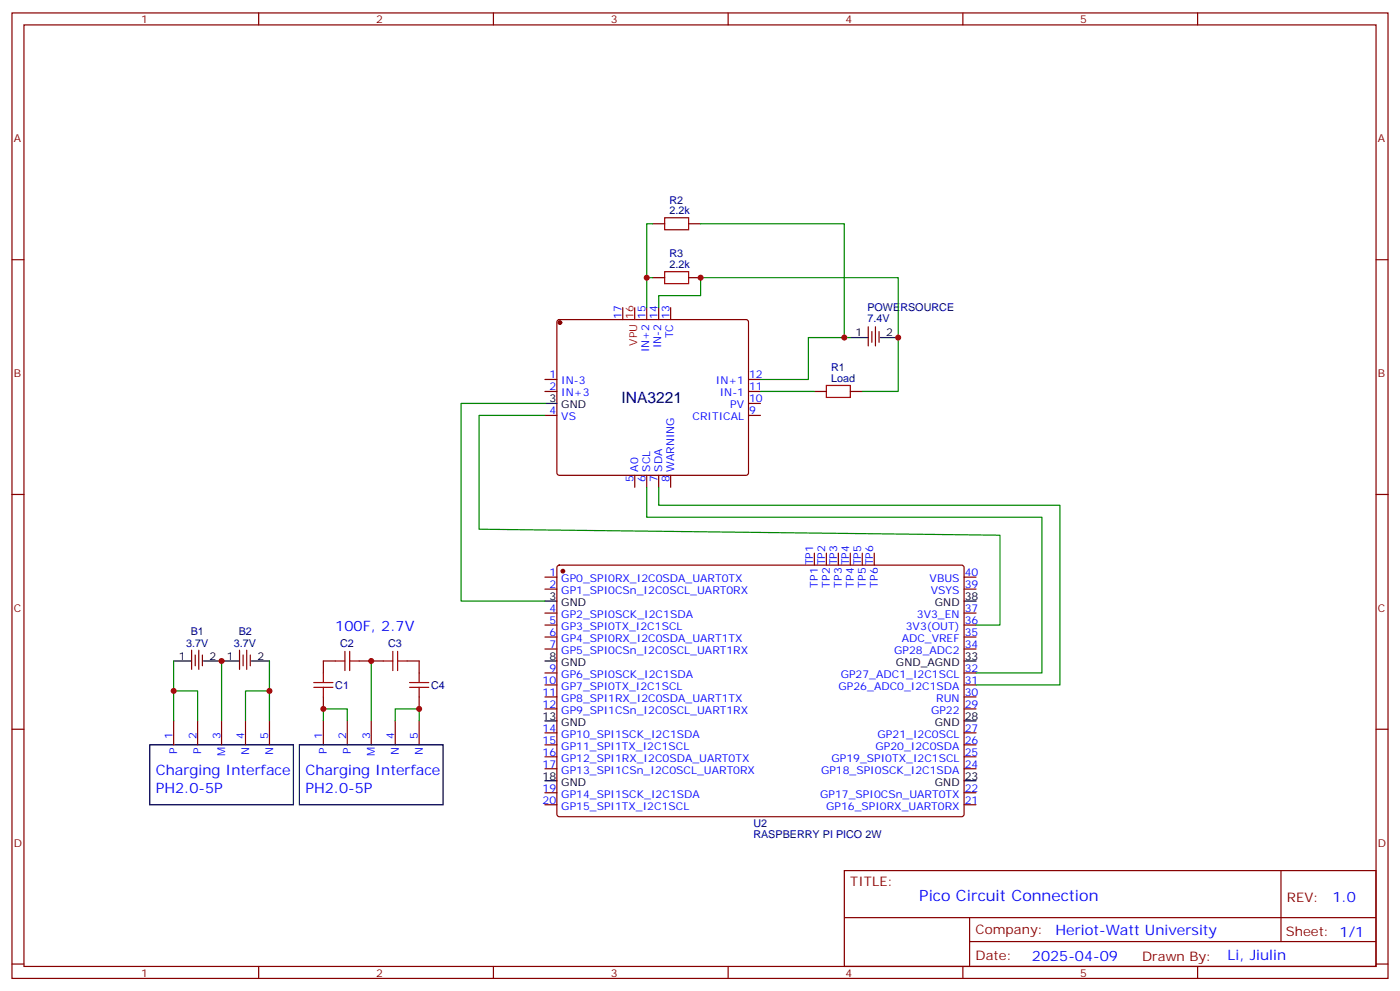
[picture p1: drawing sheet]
<svg xmlns="http://www.w3.org/2000/svg" width="412mm" height="292mm" viewBox="0 0 412 292" stroke-linecap="round" stroke-linejoin="round" font-family="sans-serif">
<g fill="none" stroke="#870000" stroke-width=".35">
<path d="M3.5 3.8h405.4v284.3h-405.4zM7.1 7.3h398.2v277.3h-398.2zM76.2 3.8v3.5M145.3 3.8v3.5M214.5 3.8v3.5M283.6 3.8v3.5M352.8 3.8v3.5M3.5 76.5h3.6M192.3 65.9h3.5M202.8 65.9h3.6M405.3 76.5h3.6M164.3 94.3l.4-.2h55.1l.5 .2 .2 .5v44.5l-.2 .5-.5 .2h-55.1l-.5-.3-.2-.4v-44.5z"/>
<path d="M183.4 90.6v3.5M190.5 90.6v3.5M192.3 81.8h3.5M194 90.6v3.5M197.6 90.6v3.5M202.8 81.8h3.6M255.8 96.2v5.7M256.8 97.6v3.2M257.9 96.2v5.7M258.9 97.6v3.2M160.5 111.8h3.5M160.5 115.3h3.5"/>
<path d="M220.5 111.8h3.5M220.5 115.3h3.5M220.5 118.8h3.5M239.9 115.3h3.5M250.5 115.3h3.5M160.5 122.3h3.5M187 140v3.5M190.5 140v3.5M194 140v3.5M197.6 140v3.5M220.5 122.3h3.5M3.5 145.6h3.6"/>
<path d="M405.3 145.6h3.6M160.5 170h3.5M160.5 173.5h3.5M164.3 166.6l.4-.2 118.9 .1 .4 .6-.1 73-.6 .4h-118.8l-.5-.7v-72.7zM239.9 162.9v3.5M243.4 162.9v3.5M246.9 162.9v3.5M250.5 162.9v3.5M254 162.9v3.5M257.5 162.9v3.5M284 170h3.5M284 173.5h3.5"/>
<path d="M56.4 191.5v5.6M57.5 192.9v3.2M58.6 191.5v5.6M59.6 192.9v3.2M70.6 191.5v5.6M71.6 192.9v3.2M72.7 191.5v5.6M73.7 192.9v3.2M98.8 194.7h-3.6v3.5M105.8 194.7h7.1M119.9 194.7h3.6v3.5M160.5 180.6h3.5"/>
<path d="M160.5 184.1h3.5M160.5 187.6h3.5M160.5 191.1h3.5M160.5 198.2h3.5M284 180.6h3.5M284 184.1h3.5M284 187.6h3.5M284 191.1h3.5M284 198.2h3.5M3.5 214.8h3.6M51.2 212.3v7.1M58.2 212.3v7.1"/>
<path d="M65.3 212.3v7.1M72.3 212.3v7.1M79.4 212.3v7.1M95.2 205.2v3.6M95.2 212.3v7.1M102.3 212.3v7.1M109.4 212.3v7.1M116.4 212.3v7.1M123.5 205.2v3.6M123.5 212.3v7.1M160.5 201.7h3.5M160.5 205.2h3.5"/>
<path d="M160.5 208.8h3.5M160.5 215.8h3.5M160.5 219.4h3.5M284 201.7h3.5M284 205.2h3.5M284 208.8h3.5M284 215.8h3.5M284 219.4h3.5M405.3 214.8h3.6M160.5 222.9h3.5M160.5 226.4h3.5M160.5 233.5h3.5"/>
<path d="M160.5 237h3.5M284 222.9h3.5M284 226.4h3.5M284 233.5h3.5M284 237h3.5M248.7 256.4h156.6v28.2h-156.6zM377.3 256.4v20.9M248.7 270.2h156.5M285.6 277.3h119.6M285.6 270.2v14.2M3.5 283.9h3.6M76.2 284.6v3.5"/>
<path d="M145.3 284.6v3.5M214.5 284.6v3.5M283.6 284.6v3.5M352.8 284.6v3.5M405.3 283.9h3.6"/>
</g>
<g fill="none" stroke="#000" stroke-width=".35">
<path d="M250.5 99.4h5.3M259.3 99.4h5.3M160.5 118.8h3.5M160.5 177h3.5M284 177h3.5M51.2 194.7h5.2M60 194.7h10.6M74.1 194.7h5.3M160.5 194.7h3.5M284 194.7h3.5M44.1 219.4h42.3v17.6h-42.3zM88.2 219.4h42.3v17.6h-42.3z"/>
<path d="M160.5 212.3h3.5M284 212.3h3.5M160.5 229.9h3.5M284 229.9h3.5"/>
</g>
<g fill="none" stroke="#008700" stroke-width=".35">
<path d="M192.3 65.9h-1.8v15.9M206.4 65.9h42.3v33.5M192.3 81.8h-1.8v8.8M194 90.6v-3.5h12.4v-5.3h58.2v33.5h-10.6M250.5 99.4h-12.4v12.4h-14.1M160.5 118.8h-24.7v58.2h24.7M224 115.3h15.9M160.5 122.3h-19.4v33.6l153.5 1.7v26.5h-7.1M190.5 143.5v8.8h116.4v45.9h-19.4M194 143.5v5.3h118.2v52.9h-24.7M51.2 194.7v17.6M65.3 194.7v17.6"/>
<path d="M79.4 194.7v17.6M109.4 194.7v17.6M51.2 203.5h7v8.8M79.4 203.5h-7.1v8.8M95.2 212.3v-3.5h7.1v3.5M116.4 212.3v-3.5h7.1v3.5"/>
</g>
<g fill="none" stroke="#a10000" stroke-width=".35">
<path d="M195.8 64.1h7v3.6h-7zM195.8 80h7v3.5h-7zM243.4 113.5h7.1v3.6h-7.1zM95.2 198.2v2.8M98.8 194.7h2.8M101.6 191.8v5.7M103 194.7h2.8M103 191.8v5.7M112.9 194.7h2.8M115.7 191.8v5.7M117.1 194.7h2.8M117.1 191.8v5.7"/>
<path d="M123.5 198.2v2.8M92.4 202.4h5.7M92.4 201h5.7M95.2 202.4v2.8M120.6 202.4h5.7M120.6 201h5.7M123.5 202.4v2.8"/>
</g>
<g fill="#870000" stroke="#870000" stroke-width=".35">
<circle cx="164.9" cy="95" r=".53"/>
<circle cx="165.8" cy="168.2" r=".53"/>
</g>
<path d="M187 90.6v3.5" fill="none" stroke="#f00" stroke-width=".35"/>
<g fill="#c00">
<circle cx="51.2" cy="203.5" r=".88"/>
<circle cx="79.4" cy="203.5" r=".88"/>
<circle cx="109.4" cy="194.7" r=".88"/>
<circle cx="95.3" cy="208.8" r=".88"/>
<circle cx="123.5" cy="208.8" r=".88"/>
<circle cx="65.3" cy="194.7" r=".88"/>
<circle cx="264.6" cy="99.4" r=".88"/>
<circle cx="206.4" cy="81.8" r=".88"/>
<circle cx="248.7" cy="99.4" r=".88"/>
<circle cx="190.5" cy="81.8" r=".88"/>
</g>
<text font-size="4.6" fill="#000080" x="183.1" y="118.7">INA3221</text>
<text font-size="4.6" fill="#00f" x="270.8" y="265.4">Pico Circuit Connection</text>
<g font-size="4.2" fill="#00f">
<text x="98.8" y="185.8">100F, 2.7V</text>
<text x="45.9" y="228.2">Charging Interface</text>
<text x="45.9" y="233.5">PH2.0-5P</text>
<text x="90" y="228.2">Charging Interface</text>
<text x="90" y="233.5">PH2.0-5P</text>
<text x="392.5" y="265.7">1.0</text>
<text x="310.9" y="275.2">Heriot-Watt University</text>
<text x="304" y="283">2025-04-09</text>
<text x="361.6" y="282.9">Li, Jiulin</text>
</g>
<g font-size="3.9" fill="#800">
<text x="250.5" y="261">TITLE:</text>
<text x="379.1" y="265.7">REV:</text>
<text x="287.4" y="275.2">Company:</text>
<text x="378.7" y="275.8">Sheet: 1/1</text>
<text x="287.4" y="282.9">Date:</text>
<text x="336.4" y="282.9">Draw</text>
<text x="346.6" y="282.9">n By:</text>
</g>
<g font-size="3.2" fill="#800">
<text x="41.6" y="6.8">1</text>
<text x="110.8" y="6.8">2</text>
<text x="179.9" y="6.8">3</text>
<text x="249.1" y="6.8">4</text>
<text x="318.2" y="6.8">5</text>
<text x="4.1" y="41.9">A</text>
<text x="405.9" y="41.9">A</text>
<text x="4.1" y="111.1">B</text>
<text x="405.9" y="111.1">B</text>
<text x="4.1" y="180.2">C</text>
<text x="405.9" y="180.2">C</text>
<text x="4.1" y="249.3">D</text>
<text x="405.9" y="249.3">D</text>
<text x="41.6" y="287.6">1</text>
<text x="110.8" y="287.6">2</text>
<text x="179.9" y="287.6">3</text>
<text x="249.1" y="287.6">4</text>
<text x="318.2" y="287.6">5</text>
</g>
<g font-size="3.2" fill="#000080">
<text x="197.2" y="59.9">R2</text>
<text x="197.2" y="63.1">2.2k</text>
<text x="197.2" y="75.8">R3</text>
<text x="197.2" y="79">2.2k</text>
<text x="255.5" y="94.7">7.4V</text>
<text x="255.5" y="91.6">POWERSOURCE</text>
<text x="244.8" y="112.5">Load</text>
<text x="244.8" y="109.3">R1</text>
<text x="54.8" y="190.5">3.7V</text>
<text x="56.2" y="187">B1</text>
<text x="68.9" y="190.5">3.7V</text>
<text x="70.3" y="187">B2</text>
<text x="100.2" y="190.5">C2</text>
<text x="114.3" y="190.5">C3</text>
<text x="98.8" y="202.9">C1</text>
<text x="127" y="202.9">C4</text>
<text x="221.9" y="243.5">U2</text>
<text x="221.9" y="246.7">RASPBERRY PI PICO 2W</text>
</g>
<g font-size="3.2" fill="#00f">
<text x="183.1" y="93.9" transform="rotate(-90 183.1 93.9)">17</text>
<text x="190.1" y="93.9" transform="rotate(-90 190.1 93.9)">15</text>
<text x="193.7" y="93.9" transform="rotate(-90 193.7 93.9)">14</text>
<text x="197.2" y="93.9" transform="rotate(-90 197.2 93.9)">13</text>
<text x="198.3" y="99.6" transform="rotate(-90 198.3 99.6)">TC</text>
<text x="191.2" y="103.7" transform="rotate(-90 191.2 103.7)">IN+2</text>
<text x="194.7" y="102.6" transform="rotate(-90 194.7 102.6)">IN-2</text>
<text x="161.9" y="111.4">1</text>
<text x="165.3" y="113.2">IN-3</text>
<text x="210.9" y="113.2">IN+1</text>
<text x="220.7" y="111.4">12</text>
<text x="161.9" y="114.9">2</text>
<text x="165.3" y="116.7">IN+3</text>
<text x="212" y="116.7">IN-1</text>
<text x="220.7" y="118.5">10</text>
<text x="220.7" y="114.9">11</text>
<text x="161.9" y="122">4</text>
<text x="165.3" y="123.8">VS</text>
<text x="204" y="123.8">CRITICAL</text>
<text x="215.1" y="120.2">PV</text>
<text x="220.7" y="122">9</text>
<text x="186.6" y="141.8" transform="rotate(-90 186.6 141.8)">5</text>
<text x="188" y="138.9" transform="rotate(-90 188 138.9)">A0</text>
<text x="190.1" y="141.8" transform="rotate(-90 190.1 141.8)">6</text>
<text x="191.6" y="138.9" transform="rotate(-90 191.6 138.9)">SCL</text>
<text x="193.7" y="141.8" transform="rotate(-90 193.7 141.8)">7</text>
<text x="195.1" y="138.9" transform="rotate(-90 195.1 138.9)">SDA</text>
<text x="197.2" y="141.8" transform="rotate(-90 197.2 141.8)">8</text>
<text x="198.6" y="138.9" transform="rotate(-90 198.6 138.9)">WARNING</text>
<text x="239.5" y="166.4" transform="rotate(-90 239.5 166.4)">TP1</text>
<text x="243.1" y="166.4" transform="rotate(-90 243.1 166.4)">TP2</text>
<text x="246.6" y="166.4" transform="rotate(-90 246.6 166.4)">TP3</text>
<text x="250.1" y="166.4" transform="rotate(-90 250.1 166.4)">TP4</text>
<text x="253.6" y="166.4" transform="rotate(-90 253.6 166.4)">TP5</text>
<text x="257.2" y="166.4" transform="rotate(-90 257.2 166.4)">TP6</text>
<text x="161.9" y="173.1">2</text>
<text x="161.9" y="169.6">1</text>
<text x="165.3" y="171.4">GP0_SPI0RX_I2C0SDA_UART0TX</text>
<text x="240.9" y="173" transform="rotate(-90 240.9 173)">TP1</text>
<text x="244.5" y="173" transform="rotate(-90 244.5 173)">TP2</text>
<text x="248" y="173" transform="rotate(-90 248 173)">TP3</text>
<text x="251.5" y="173" transform="rotate(-90 251.5 173)">TP4</text>
<text x="255.1" y="173" transform="rotate(-90 255.1 173)">TP5</text>
<text x="258.6" y="173" transform="rotate(-90 258.6 173)">TP6</text>
<text x="273.8" y="171.4">VBUS</text>
<text x="284.2" y="169.6">40</text>
<text x="284.2" y="173.1">39</text>
<text x="165.3" y="174.9">GP1_SPI0CSn_I2C0SCL_UART0RX</text>
<text x="274.2" y="174.9">VSYS</text>
<text x="161.9" y="183.7">5</text>
<text x="161.9" y="180.2">4</text>
<text x="165.3" y="185.5">GP3_SPI0TX_I2C1SCL</text>
<text x="165.3" y="182">GP2_SPI0SCK_I2C1SDA</text>
<text x="266.8" y="185.5">3V3(OUT)</text>
<text x="270.1" y="182">3V3_EN</text>
<text x="284.2" y="180.2">37</text>
<text x="284.2" y="183.7">36</text>
<text x="161.9" y="190.8">7</text>
<text x="161.9" y="187.3">6</text>
<text x="165.3" y="189">GP4_SPI0RX_I2C0SDA_UART1TX</text>
<text x="265.6" y="189">ADC_VREF</text>
<text x="284.2" y="187.3">35</text>
<text x="284.2" y="190.8">34</text>
<text x="161.9" y="197.8">9</text>
<text x="165.3" y="192.5">GP5_SPI0CSn_I2C0SCL_UART1RX</text>
<text x="263.4" y="192.5">GP28_ADC2</text>
<text x="284.2" y="197.8">32</text>
<text x="159.8" y="201.4">10</text>
<text x="165.3" y="203.1">GP7_SPI0TX_I2C1SCL</text>
<text x="165.3" y="199.6">GP6_SPI0SCK_I2C1SDA</text>
<text x="247" y="203.1">GP26_ADC0_I2C1SDA</text>
<text x="247.7" y="199.6">GP27_ADC1_I2C1SCL</text>
<text x="284.2" y="201.4">31</text>
<text x="159.8" y="208.4">12</text>
<text x="159.8" y="204.9">11</text>
<text x="165.3" y="206.7">GP8_SPI1RX_I2C0SDA_UART1TX</text>
<text x="275.8" y="206.7">RUN</text>
<text x="284.2" y="204.9">30</text>
<text x="284.2" y="208.4">29</text>
<text x="159.8" y="215.5">14</text>
<text x="165.3" y="210.2">GP9_SPI1CSn_I2C0SCL_UART1RX</text>
<text x="274.3" y="210.2">GP22</text>
<text x="284.2" y="215.5">27</text>
<text x="50.8" y="217.6" transform="rotate(-90 50.8 217.6)">1</text>
<text x="52.2" y="222" transform="rotate(-90 52.2 222)">P</text>
<text x="57.9" y="217.6" transform="rotate(-90 57.9 217.6)">2</text>
<text x="59.3" y="222" transform="rotate(-90 59.3 222)">P</text>
<text x="64.9" y="217.6" transform="rotate(-90 64.9 217.6)">3</text>
<text x="72" y="217.6" transform="rotate(-90 72 217.6)">4</text>
<text x="79" y="217.6" transform="rotate(-90 79 217.6)">5</text>
<text x="94.9" y="217.6" transform="rotate(-90 94.9 217.6)">1</text>
<text x="96.3" y="222" transform="rotate(-90 96.3 222)">P</text>
<text x="102" y="217.6" transform="rotate(-90 102 217.6)">2</text>
<text x="103.4" y="222" transform="rotate(-90 103.4 222)">P</text>
<text x="109" y="217.6" transform="rotate(-90 109 217.6)">3</text>
<text x="116.1" y="217.6" transform="rotate(-90 116.1 217.6)">4</text>
<text x="123.1" y="217.6" transform="rotate(-90 123.1 217.6)">5</text>
<text x="159.8" y="219">15</text>
<text x="165.3" y="220.8">GP11_SPI1TX_I2C1SCL</text>
<text x="165.3" y="217.2">GP10_SPI1SCK_I2C1SDA</text>
<text x="257.9" y="220.8">GP20_I2C0SDA</text>
<text x="258.5" y="217.2">GP21_I2C0SCL</text>
<text x="284.2" y="219">26</text>
<text x="66.3" y="222.7" transform="rotate(-90 66.3 222.7)">M</text>
<text x="73.4" y="222.4" transform="rotate(-90 73.4 222.4)">N</text>
<text x="80.4" y="222.4" transform="rotate(-90 80.4 222.4)">N</text>
<text x="110.4" y="222.7" transform="rotate(-90 110.4 222.7)">M</text>
<text x="117.5" y="222.4" transform="rotate(-90 117.5 222.4)">N</text>
<text x="124.5" y="222.4" transform="rotate(-90 124.5 222.4)">N</text>
<text x="159.8" y="226.1">17</text>
<text x="159.8" y="222.5">16</text>
<text x="165.3" y="227.8">GP13_SPI1CSn_I2C0SCL_UART0RX</text>
<text x="165.3" y="224.3">GP12_SPI1RX_I2C0SDA_UART0TX</text>
<text x="241.9" y="227.8">GP18_SPI0SCK_I2C1SDA</text>
<text x="244.9" y="224.3">GP19_SPI0TX_I2C1SCL</text>
<text x="284.2" y="222.5">25</text>
<text x="284.2" y="226.1">24</text>
<text x="159.8" y="233.1">19</text>
<text x="284.2" y="233.1">22</text>
<text x="159.8" y="236.6">20</text>
<text x="165.3" y="238.4">GP15_SPI1TX_I2C1SCL</text>
<text x="165.3" y="234.9">GP14_SPI1SCK_I2C1SDA</text>
<text x="241.6" y="234.9">GP17_SPI0CSn_UART0TX</text>
<text x="243.4" y="238.4">GP16_SPI0RX_UART0RX</text>
<text x="284.2" y="236.6">21</text>
</g>
<g font-size="3.2" fill="#f00">
<text x="186.6" y="93.9" transform="rotate(-90 186.6 93.9)">16</text>
<text x="187.7" y="101.8" transform="rotate(-90 187.7 101.8)">VPU</text>
</g>
<g font-size="3.2">
<text x="252" y="99.1">1</text>
<text x="261.1" y="99.1">2</text>
<text x="161.9" y="118.5">3</text>
<text x="165.3" y="120.2">GND</text>
<text x="161.9" y="176.7">3</text>
<text x="165.3" y="178.4">GND</text>
<text x="275.4" y="178.4">GND</text>
<text x="284.2" y="176.7">38</text>
<text x="52.7" y="194.3">1</text>
<text x="61.7" y="194.3">2</text>
<text x="66.8" y="194.3">1</text>
<text x="75.8" y="194.3">2</text>
<text x="161.9" y="194.3">8</text>
<text x="165.3" y="196.1">GND</text>
<text x="263.9" y="196.1">GND_AGND</text>
<text x="284.2" y="194.3">33</text>
<text x="159.8" y="211.9">13</text>
<text x="165.3" y="213.7">GND</text>
<text x="275.4" y="213.7">GND</text>
<text x="284.2" y="211.9">28</text>
<text x="159.8" y="229.6">18</text>
<text x="165.3" y="231.4">GND</text>
<text x="275.4" y="231.4">GND</text>
<text x="284.2" y="229.6">23</text>
</g>
</svg>
